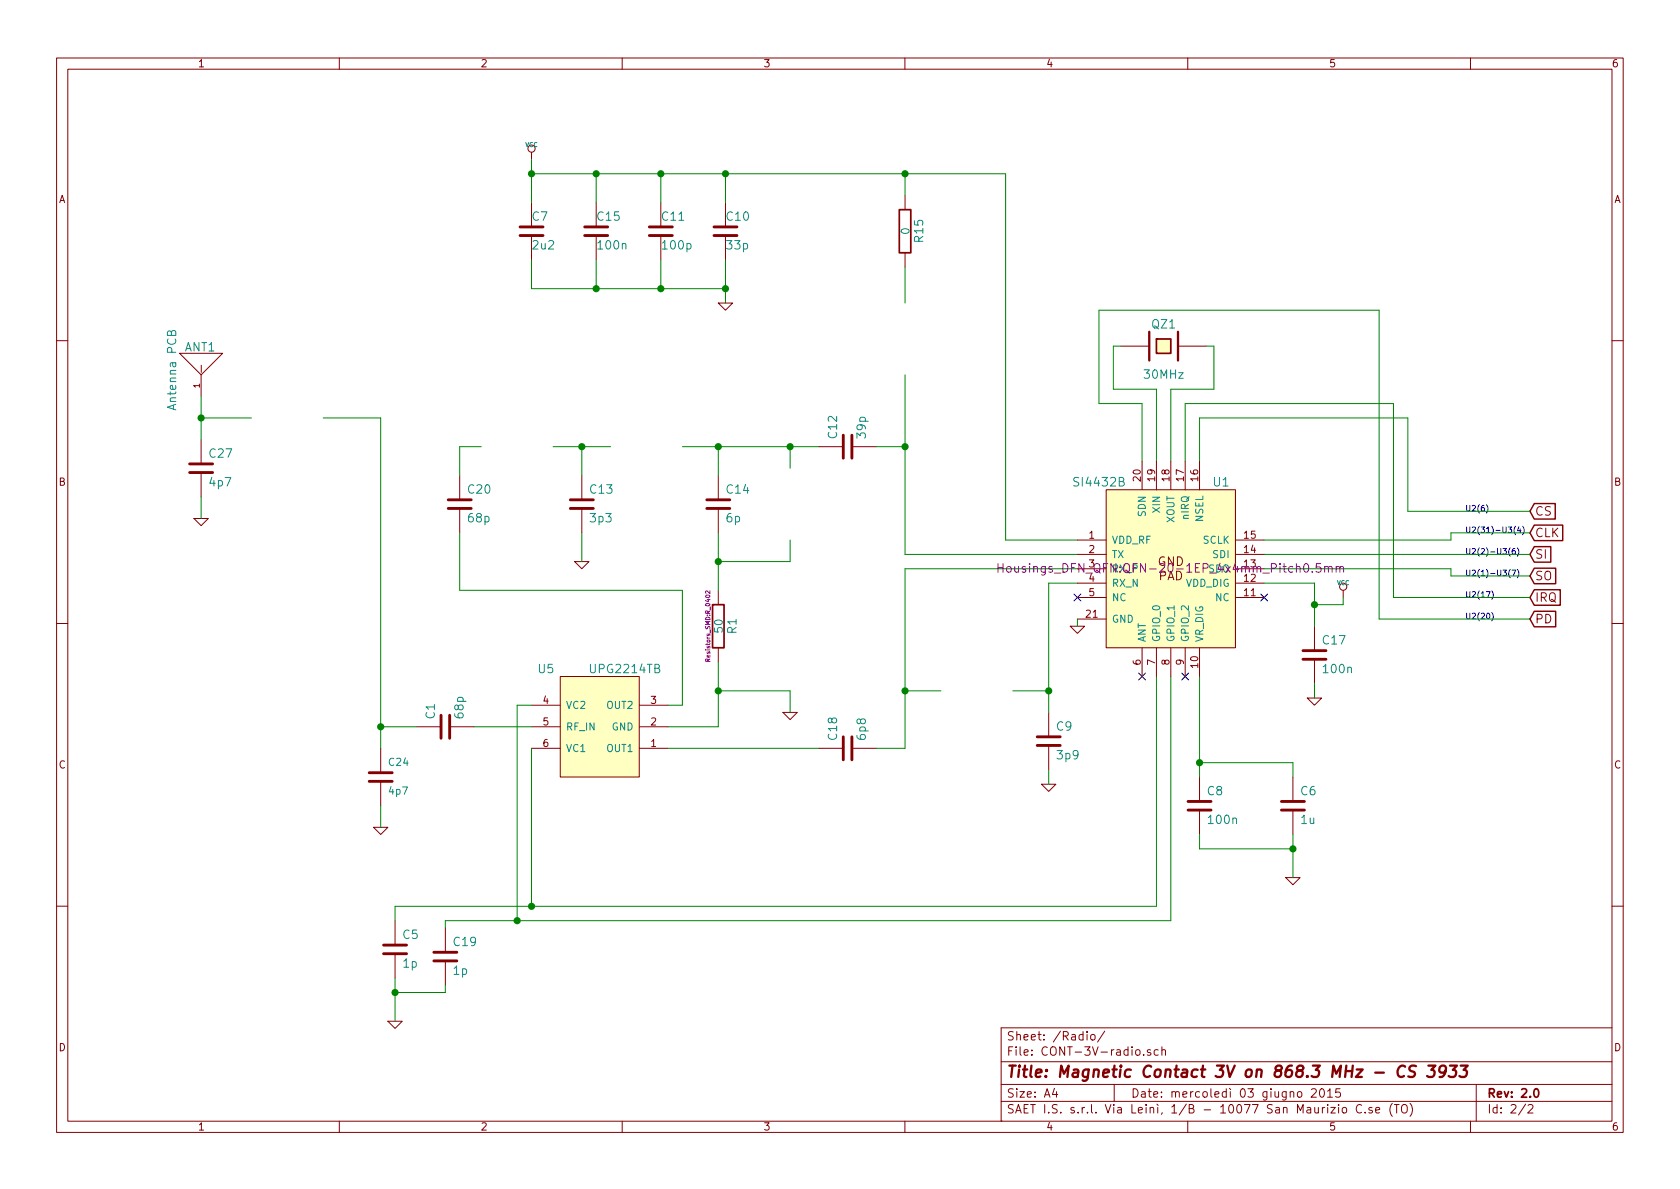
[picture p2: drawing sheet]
<svg xmlns="http://www.w3.org/2000/svg" width="297mm" height="210mm" viewBox="0 0 297 210" stroke-linecap="round" stroke-linejoin="round" font-family="sans-serif">
<g fill="none" stroke="#840000" stroke-width=".18">
<path d="M10 10.3h277v189.9h-277zM12 12.2h273v186.1h-273zM60 10.3v1.9M110 10.3v1.9M160 10.3v1.9M210 10.3v1.9M260 10.3v1.9M94 26.9v1.3M94 35.8v4.3M105.4 35.8v4.3M116.8 35.8v4.3M128.3 35.8v4.3"/>
<path d="M160 34.5v2.6M94 41.7v4.3M105.4 41.7v4.3M116.8 41.7v4.3M127 53.6h2.5l-1.2 1.3zM128.3 41.7v4.3M160 44.7v2.5M10 60.2h2M31.7 62.5h7.7l-3.8 3.8zM35.6 66.3v3.8M35.6 77.7v4.3M144.8 79h4.3"/>
<path d="M150.6 79h4.3M198.1 61.2h5.1M208.3 61.2h5.1M285 60.2h2M34.3 91.7h2.5l-1.2 1.3zM35.6 83.6v4.3M81.3 84.1v4.3M81.3 89.9v4.3M101.6 99.3h2.5l-1.2 1.3zM102.9 84.1v4.3M102.9 89.9v4.3M127 84.1v4.3"/>
<path d="M127 89.9v4.3M190.5 95.5h5.1M190.5 98h5.1M195.6 86.6h22.8v27.9h-22.8zM201.9 81.5v5.1M204.5 81.5v5.1M207 81.5v5.1M209.5 81.5v5.1M212.1 81.5v5.1M218.4 95.5h5.1M218.4 98h5.1M10 110.3h2"/>
<path d="M99.1 119.6h13.9v17.8h-13.9zM127 104.4v2.5M127 114.5v2.6M189.2 110.7h2.6l-1.3 1.3zM190.5 100.6h5.1M190.5 103.1h5.1M190.5 105.7h5.1M190.5 109.5h5.1M201.9 114.5v5.1M204.5 114.5v5.1M207 114.5v5.1M209.5 114.5v5.1"/>
<path d="M212.1 114.5v5.1M218.4 100.6h5.1M218.4 103.1h5.1M218.4 105.7h5.1M232.4 110.7v4.4M232.4 116.6v4.3M237.5 104.4v1.3M285 110.3h2M67.3 132.3v4.3M67.3 138.2v4.3M73.7 128.5h4.3M79.5 128.5h4.3"/>
<path d="M94 132.3h5.1M94 128.5h5.1M94 124.7h5.1M113 132.3h5.1M113 128.5h5.1M113 124.7h5.1M138.4 126h2.6l-1.3 1.2zM144.8 132.3h4.3M150.6 132.3h4.3M184.1 138.7h2.6l-1.3 1.2zM185.4 126v4.3M185.4 131.8v4.3"/>
<path d="M212.1 137.4v4.3M228.6 137.4v4.3M231.1 123.4h2.6l-1.3 1.3zM66 146.3h2.6l-1.3 1.3zM212.1 143.3v4.3M227.3 155.2h2.6l-1.3 1.3zM228.6 143.3v4.3M10 160.2h2M69.8 162.8v4.3M69.8 168.7v4.3M78.7 164.1v4.3M78.7 169.9v4.3"/>
<path d="M285 160.2h2M60 198.3v1.9M68.6 180.6h2.5l-1.3 1.3zM110 198.3v1.9M160 198.3v1.9M177 198.2h.1M177 194.8h108M177 191.8h108M177 187.8h108M186.4 192.5l-.3 1h.9M186.8 193v1M192.2 182.4v.2"/>
<path d="M192.2 182.9v1M192.9 183.1l.2-.2 .4 .2 .1 .5-.1 .2-.4 .1-.2-.1zM195.3 182.3l-1.2 2M197 191.8v3M200.9 185.7l.2-.1 .4 .1 .1 .6-.2 .2-.3 .1-.2-.1zM202.2 186.5v.1M203.4 185.7a.37 .37 0 0 0-.6 .1l.1 .2 .5 .2 .1 .1-.2 .3-.5-.1M204.8 185.7l-.5-.1-.2 .3v.6l.2 .1 .5-.1M205.4 185.7l.2-.1 .4 .1 .1 .9M205.4 185.1v1.5M210 198.3v1.9M231.9 192.7l.2-.2h.4l.2 .5-.9 1h.9"/>
<path d="M233.5 192.7l.2-.2a.81 .81 0 0 1 .5 .6 .81 .81 0 0 1-.2 .8l-.2 .1a.79 .79 0 0 1-.3-1.3zM234.7 193l.5-.5v1.5M234.7 194h.9M235.3 195.8h.8l-.8 1h.8M236.7 195.3v.2M236.7 195.8v1M236.9 192.5h-.7l-.1 .7 .3-.1 .5 .1 .1 .2-.1 .5-.2 .1-.6-.1M237.4 196l.2-.2 .4 .2 .1 .5-.1 .2-.4 .1-.2-.1zM240.7 195.5a.7 .7 0 0 0-.9 .2 .7 .7 0 0 0 .2 .9 .55 .55 0 0 0 .7 .1M241.4 196.7v.1M242.6 195.9a.37 .37 0 0 0-.6 .1l.1 .3 .5 .1 .1 .1-.3 .3-.4-.1M243.2 196.3l.7-.1v-.3l-.4-.1-.3 .2 .1 .7h.6"/>
<path d="M246.2 195.1a1.71 1.71 0 0 0 0 2.3M246.5 195.3h.9M246.9 195.3v1.5M247.9 195.5l.3-.2a.53 .53 0 0 1 .6 .5v.5a.51 .51 0 0 1-.8 .4 1.05 1.05 0 0 1-.1-1.2zM249.3 195.1a1.71 1.71 0 0 1 0 2.3M260 198.3v1.9M261 191.8v6.5M269.7 195.2l-1.2 2M270.2 195.5l.2-.2h.4l.2 .5-.9 1h.9M285 181.8h-108v16.4"/>
<circle cx="94" cy="26.3" r=".63"/>
<circle cx="237.5" cy="103.8" r=".63"/>
</g>
<path d="M159 37.1h2v7.6h-2zM204.5 59.9h2.5v2.6h-2.5zM126 106.9h2v7.6h-2zM271.3 192.7l.3-.2a.81 .81 0 0 1 .5 .6 .81 .81 0 0 1-.2 .8l-.2 .1a.79 .79 0 0 1-.4-1.3z" fill="none" stroke="#840000" stroke-width=".3"/>
<path d="M203.2 58.7v5M208.3 58.7v5M248.4 188.6a.87 .87 0 0 0-1 0 .87 .87 0 0 0-.3 1 .69 .69 0 0 0 .3 .8 .69 .69 0 0 0 .8-.1M250.4 188.5l-.3-.1-.7 .1a.47 .47 0 0 0-.2 .5 .47 .47 0 0 0 .3 .4l.4 .1a.48 .48 0 0 1 .3 .5 .48 .48 0 0 1-.4 .4l-.8-.1M252.6 188.4h1.2l-.7 .8a.48 .48 0 0 1 .6 .4l-.1 .5-.2 .2-.8 .1-.3-.1M255.6 189.3l-.1 .2a.65 .65 0 0 1-1 0v-.7a.66 .66 0 0 1 1-.3l.1 .1a1.5 1.5 0 0 1-.7 1.8h-.4M256.4 188.4h1.2l-.7 .8a.48 .48 0 0 1 .6 .4l-.1 .5-.2 .2-.8 .1-.3-.1M258.3 188.4h1.2l-.7 .8a.48 .48 0 0 1 .6 .4l-.1 .5-.2 .2-.8 .1-.3-.1" fill="none" stroke="#840000" stroke-width=".41"/>
<path d="M271.3 89h3.7v2.8h-3.7l-.8-1.4zM271.3 92.9h5v2.7h-5l-.8-1.4zM271.3 96.7h2.9v2.7h-2.9l-.8-1.4zM271.3 100.5h3.8v2.7h-3.8l-.8-1.4zM271.3 104.3h4.6v2.7h-4.6l-.8-1.3zM271.3 108.1h3.8v2.7h-3.8l-.8-1.3z" fill="none" stroke="#840000" stroke-width=".25"/>
<path d="M189.9 105l1.2 1.3M191.1 105l-1.2 1.3M201.3 119l1.2 1.2M202.5 119l-1.2 1.2M208.9 119l1.3 1.2M210.2 119l-1.3 1.2M222.9 105l1.2 1.3M224.1 105l-1.2 1.3" fill="none" stroke="#000084" stroke-width=".18"/>
<g fill="none" stroke="#840000" stroke-width=".51">
<path d="M91.9 41.7h4.1M91.9 40.1h4.1M103.4 41.7h4M103.4 40.1h4M114.8 41.7h4.1M114.8 40.1h4.1M126.2 41.7h4.1M126.2 40.1h4.1M149.1 77v4M150.6 77v4M33.5 83.6h4.1M33.5 82h4.1"/>
<path d="M79.2 89.9h4.1M79.2 88.4h4.1M100.8 89.9h4.1M100.8 88.4h4.1M125 89.9h4M125 88.4h4M230.4 116.6h4M230.4 115.1h4M65.3 138.2h4M65.3 136.6h4M78 126.5v4.1M79.5 126.5v4.1"/>
<path d="M149.1 130.3v4.1M150.6 130.3v4.1M183.4 131.8h4.1M183.4 130.3h4.1M210.1 143.3h4M210.1 141.7h4M226.6 143.3h4M226.6 141.7h4M67.8 168.7h4.1M67.8 167.1h4.1M76.7 169.9h4.1M76.7 168.4h4.1"/>
</g>
<g fill="#ffffc2" stroke="#ffffc2" stroke-width=".18">
<path d="M204.5 59.9h2.5v2.6h-2.5z"/>
<path d="M99.1 119.6h13.9v17.8h-13.9z"/>
<path d="M195.6 86.6h22.8v27.9h-22.8z"/>
</g>
<g fill="none" stroke="#840084" stroke-width=".18">
<path d="M176.5 99.7v1.5M177.3 99.7v1.5M233.5 99.7h-.7l-.1 .7 .2-.2 .5 .1 .2 .2v.4l-.3 .3h-.4l-.2-.2M125.1 117v-.4h-.3v.4h.7M125.5 104.5v.5l-.5-.5-.2 .1v.3M176.5 100.4h.8M178.1 100.3l.2-.1 .4 .1 .1 .6-.2 .2-.3 .1-.2-.2zM234.2 100.3l.1-.1a.36 .36 0 0 1 .6 .2v.8M234.2 100.2v1M234.9 100.4a.35 .35 0 0 1 .3-.2 .35 .35 0 0 1 .3 .2v.8M236.2 100.3l.1-.1a.36 .36 0 0 1 .6 .2v.8M236.2 100.2v1"/>
<path d="M236.9 100.4a.35 .35 0 0 1 .3-.2 .35 .35 0 0 1 .4 .2v.8"/>
</g>
<g fill="none" stroke="#0000c2" stroke-width=".18">
<path d="M262.8 89.2a1.13 1.13 0 0 1 0 1.5M267 96.9a1.13 1.13 0 0 0 0 1.5M267.8 97l-.4 .2v.6l.2 .2 .3-.1-.1-.5h-.2l-.2 .2M268 93.1a1.13 1.13 0 0 0 0 1.5M268.3 96.9a1.13 1.13 0 0 1 0 1.5M268.6 93.1l-.3 .7h.6M268.8 93.5v.7M269.2 93.1a1.13 1.13 0 0 1 0 1.5M263.8 104.5a1.13 1.13 0 0 1 0 1.5M263.8 108.3a1.13 1.13 0 0 1 0 1.5M267 100.7a1.13 1.13 0 0 0 0 1.5M267.3 100.8h.7l-.4 1"/>
<path d="M268.3 100.7a1.13 1.13 0 0 1 0 1.5"/>
</g>
<path d="M30.3 58.8a.4 .4 0 0 1 .4-.4 .4 .4 0 0 1 .4 .3v.6h-1.5v-.5l.1-.2h.5l.1 .2v.5" fill="none" stroke="#008484" stroke-width=".18"/>
<g fill="none" stroke="#008400" stroke-width=".18">
<path d="M94 30.7h83.8v64.8h12.7M94 28.2v7.6M105.4 30.7v5.1M116.8 30.7v5.1M128.3 30.7v5.1M160 30.7v3.8M94 46v5h34.3M105.4 46v5M116.8 46v5M128.3 46v7.6M160 47.2v6.4M35.6 73.9h8.8"/>
<path d="M35.6 70.1v7.6M57.1 73.9h10.2v58.4M85.1 79h-3.8v5.1M97.8 79h10.1M102.9 79v5.1M120.6 79h24.2M127 79v5.1M139.7 79v3.8M154.9 79h5.1M160 66.3v31.7h30.5M198.1 61.2h-1.3v7.6h7.7v12.7M213.4 61.2h1.2v7.6h-7.6v12.7"/>
<path d="M35.6 87.9v3.8M81.3 94.2v10.2h39.3v20.3h-2.5M102.9 94.2v5.1M127 94.2v10.2M139.7 95.5v3.8h-12.7M201.9 81.5v-10.1h-7.6v-16.5h49.5v54.6h26.7M209.5 81.5v-10.1h36.9v34.3h24.1M212.1 81.5v-7.6h36.8v16.5h21.6M223.5 98h47M270.5 94.2h-14v1.3h-33M127 117.1v11.4h-8.9M190.5 100.6h-30.5v31.7h-5.1"/>
<path d="M190.5 103.1h-5.1v22.9M190.5 109.5v1.2M204.5 119.6v40.7h-134.7v2.5M207 119.6v43.2h-128.3v1.3M212.1 119.6v17.8M223.5 100.6h33v1.2h14M223.5 103.1h8.9v7.6M237.5 105.7v1.2h-5.1M67.3 128.5h6.4M83.8 128.5h10.2M94 132.3v28M94 124.7h-2.6v38.1"/>
<path d="M118.1 132.3h26.7M127 122.2h12.7v3.8M160 122.2h6.4M179.1 122.2h6.3M185.4 136.1v2.6M212.1 134.9h16.5v2.5M232.4 120.9v2.5M67.3 142.5v3.8M212.1 147.6v2.5h16.5M228.6 147.6v7.6M69.8 173v7.6M78.7 174.2v1.3h-8.9"/>
</g>
<g fill="#008400" stroke="#008400" stroke-width=".25">
<circle cx="232.4" cy="106.9" r=".51"/>
<circle cx="228.6" cy="150.1" r=".51"/>
<circle cx="212.1" cy="134.9" r=".51"/>
<circle cx="94" cy="30.7" r=".51"/>
<circle cx="105.4" cy="30.7" r=".51"/>
<circle cx="116.8" cy="30.7" r=".51"/>
<circle cx="128.3" cy="30.7" r=".51"/>
<circle cx="116.8" cy="51" r=".51"/>
<circle cx="105.4" cy="51" r=".51"/>
<circle cx="128.3" cy="51" r=".51"/>
<circle cx="160" cy="30.7" r=".51"/>
<circle cx="160" cy="122.2" r=".51"/>
<circle cx="160" cy="79" r=".51"/>
<circle cx="139.7" cy="79" r=".51"/>
<circle cx="127" cy="99.3" r=".51"/>
<circle cx="127" cy="122.2" r=".51"/>
<circle cx="127" cy="79" r=".51"/>
<circle cx="102.9" cy="79" r=".51"/>
<circle cx="94" cy="160.3" r=".51"/>
<circle cx="91.4" cy="162.8" r=".51"/>
<circle cx="69.9" cy="175.5" r=".51"/>
<circle cx="35.6" cy="73.9" r=".51"/>
<circle cx="67.3" cy="128.5" r=".51"/>
<circle cx="185.4" cy="122.2" r=".51"/>
</g>
<text font-size="2.8" fill="#840000" x="178" y="190.5">Title: Magnetic Contact 3V on 868.3 MHz - CS 3933</text>
<g font-size="2.1" fill="#008484">
<text x="94.1" y="39">C7</text>
<text x="105.7" y="39">C15</text>
<text x="117.1" y="39">C11</text>
<text x="128.5" y="39">C10</text>
<text x="94.3" y="44.1">2u2</text>
<text x="105.8" y="44.1">100n</text>
<text x="117.3" y="44.1">100p</text>
<text x="128.5" y="44.1">33p</text>
<text x="163.2" y="42.8" transform="rotate(-90 163.2 42.8)">R15</text>
<text x="203.7" y="58.1">QZ1</text>
<text x="32.7" y="62.1">ANT1</text>
<text x="202.4" y="67">30MHz</text>
<text x="31.2" y="72.1" transform="rotate(-90 31.2 72.1)">Antenna PCB</text>
<text x="148" y="77.4" transform="rotate(-90 148 77.4)">C12</text>
<text x="153.1" y="77.4" transform="rotate(-90 153.1 77.4)">39p</text>
<text x="37.1" y="80.9">C27</text>
<text x="37.1" y="86">4p7</text>
<text x="82.8" y="87.3">C20</text>
<text x="104.4" y="87.3">C13</text>
<text x="128.5" y="87.3">C14</text>
<text x="190.2" y="86">SI4432B</text>
<text x="214.6" y="86">U1</text>
<text x="82.8" y="92.4">68p</text>
<text x="104.4" y="92.4">3p3</text>
<text x="128.4" y="92.4">6p</text>
<text x="130.2" y="112" transform="rotate(-90 130.2 112)">R1</text>
<text x="233.9" y="114">C17</text>
<text x="95.2" y="119">U5</text>
<text x="104.5" y="119">UPG2214TB</text>
<text x="234.1" y="119">100n</text>
<text x="76.9" y="127.1" transform="rotate(-90 76.9 127.1)">C1</text>
<text x="82" y="126.9" transform="rotate(-90 82 126.9)">68p</text>
<text x="148" y="130.8" transform="rotate(-90 148 130.8)">C18</text>
<text x="153.1" y="130.8" transform="rotate(-90 153.1 130.8)">6p8</text>
<text x="186.8" y="129.2">C9</text>
<text x="187" y="134.3">3p9</text>
<text x="213.5" y="140.6">C8</text>
<text x="230" y="140.6">C6</text>
<text x="213.8" y="145.7">100n</text>
<text x="230" y="145.7">1u</text>
<text x="71.2" y="166">C5</text>
<text x="80.3" y="167.3">C19</text>
<text x="71.3" y="171.1">1p</text>
<text x="80.2" y="172.4">1p</text>
</g>
<g font-size="2.1" fill="#840000">
<text x="271.4" y="91.2">CS</text>
<text x="271.4" y="95">CLK</text>
<text x="204.6" y="100.1">GND</text>
<text x="271.4" y="98.8">SI</text>
<text x="271.4" y="102.6">SO</text>
<text x="271.4" y="106.4">IRQ</text>
<text x="271.4" y="110.2">PD</text>
<text x="178" y="184">Sheet: /Radio/</text>
<text x="178" y="186.7">File: CONT-3V-radio.sch</text>
<text x="178" y="196.9">SAET I.S. s.r.l. Via Leinì, 1/B - 10077 San Maurizio C.se (TO)</text>
<text x="178" y="194.1">Size: A4</text>
<text x="200" y="194.1">Date: mercoledì 03 giugno 2015</text>
<text x="263" y="194.1">Rev: 2.0</text>
<text x="263" y="196.9">Id: 2/2</text>
</g>
<g font-size="2.1" fill="#840084">
<text x="179.3" y="101.3">Housings_DFN_QFN:QFN-20-1EP_4x4mm_Pitch0.5mm</text>
<text x="204.8" y="102.6">PAD</text>
</g>
<g font-size="1.9" fill="#008484">
<text x="160.8" y="41.4" transform="rotate(-90 160.8 41.4)">0</text>
<text x="127.8" y="111.8" transform="rotate(-90 127.8 111.8)">50</text>
</g>
<g font-size="1.8" fill="#840000">
<text x="35" y="11.9">1</text>
<text x="85" y="11.9">2</text>
<text x="135" y="11.9">3</text>
<text x="185" y="11.9">4</text>
<text x="235" y="11.9">5</text>
<text x="285" y="11.9">6</text>
<text x="10.4" y="35.9">A</text>
<text x="285.4" y="35.9">A</text>
<text x="10.4" y="85.9">B</text>
<text x="201.7" y="85" transform="rotate(-90 201.7 85)">20</text>
<text x="204.2" y="85" transform="rotate(-90 204.2 85)">19</text>
<text x="206.8" y="85" transform="rotate(-90 206.8 85)">18</text>
<text x="209.3" y="85" transform="rotate(-90 209.3 85)">17</text>
<text x="211.8" y="85" transform="rotate(-90 211.8 85)">16</text>
<text x="285.4" y="85.9">B</text>
<text x="192.6" y="95.2">1</text>
<text x="220" y="95.2">15</text>
<text x="192.6" y="97.8">2</text>
<text x="192.6" y="100.3">3</text>
<text x="220" y="100.3">13</text>
<text x="220" y="97.8">14</text>
<text x="192.6" y="105.4">5</text>
<text x="220" y="105.4">11</text>
<text x="220" y="102.9">12</text>
<text x="192.1" y="109.2">21</text>
<text x="201.7" y="117.6" transform="rotate(-90 201.7 117.6)">6</text>
<text x="204.2" y="117.6" transform="rotate(-90 204.2 117.6)">7</text>
<text x="206.8" y="117.6" transform="rotate(-90 206.8 117.6)">8</text>
<text x="209.3" y="117.6" transform="rotate(-90 209.3 117.6)">9</text>
<text x="211.8" y="118.1" transform="rotate(-90 211.8 118.1)">10</text>
<text x="96" y="124.5">4</text>
<text x="115.1" y="124.5">3</text>
<text x="96" y="128.3">5</text>
<text x="115.1" y="128.3">2</text>
<text x="10.4" y="135.9">C</text>
<text x="96" y="132.1">6</text>
<text x="115.1" y="132.1">1</text>
<text x="285.4" y="135.9">C</text>
<text x="10.4" y="185.9">D</text>
<text x="285.4" y="185.9">D</text>
<text x="35" y="199.9">1</text>
<text x="85" y="199.9">2</text>
<text x="135" y="199.9">3</text>
<text x="185" y="199.9">4</text>
<text x="235" y="199.9">5</text>
<text x="285" y="199.9">6</text>
</g>
<g font-size="1.8" fill="#008484">
<text x="202.6" y="91.4" transform="rotate(-90 202.6 91.4)">SDN</text>
<text x="205.1" y="90.6" transform="rotate(-90 205.1 90.6)">XIN</text>
<text x="207.6" y="92.5" transform="rotate(-90 207.6 92.5)">XOUT</text>
<text x="210.2" y="91.8" transform="rotate(-90 210.2 91.8)">nIRQ</text>
<text x="212.7" y="92.3" transform="rotate(-90 212.7 92.3)">NSEL</text>
<text x="196.6" y="96.1">VDD_RF</text>
<text x="196.6" y="98.7">TX</text>
<text x="212.6" y="96.1">SCLK</text>
<text x="214.5" y="98.7">SDI</text>
<text x="196.6" y="103.8">RX_N</text>
<text x="196.6" y="106.3">NC</text>
<text x="209.5" y="103.8">VDD_DIG</text>
<text x="214.9" y="106.3">NC</text>
<text x="196.6" y="110.1">GND</text>
<text x="202.6" y="113.5" transform="rotate(-90 202.6 113.5)">ANT</text>
<text x="205.1" y="113.5" transform="rotate(-90 205.1 113.5)">GPIO_0</text>
<text x="207.6" y="113.5" transform="rotate(-90 207.6 113.5)">GPIO_1</text>
<text x="210.2" y="113.5" transform="rotate(-90 210.2 113.5)">GPIO_2</text>
<text x="212.7" y="113.5" transform="rotate(-90 212.7 113.5)">VR_DIG</text>
<text x="100.1" y="125.3">VC2</text>
<text x="107.3" y="125.3">OUT2</text>
<text x="100.1" y="129.2">RF_IN</text>
<text x="108.1" y="129.2">GND</text>
<text x="68.8" y="135.4">C24</text>
<text x="100.1" y="133">VC1</text>
<text x="107.3" y="133">OUT1</text>
<text x="68.9" y="140.5">4p7</text>
</g>
<g font-size="1.8" fill="#840084">
<text x="196.6" y="101.2">RX_P</text>
<text x="213.6" y="101.2">SDO</text>
<text x="192.6" y="102.9">4</text>
</g>
<text font-size="1.4" fill="#840000" x="35.3" y="68.6" transform="rotate(-90 35.3 68.6)">1</text>
<g font-size="1.4" fill="#0000c2">
<text x="259.1" y="90.4">U2(6)</text>
<text x="259.1" y="94.2">U2(31)-U3(4)</text>
<text x="259.1" y="98">U2(2)-U3(6)</text>
<text x="259.1" y="101.8">U2(1)-U3(7)</text>
<text x="259.1" y="105.7">U2(17)</text>
<text x="259.1" y="109.5">U2(20)</text>
</g>
<text font-size="1.2" fill="#840000" x="35.4" y="65.6">|</text>
<g font-size="1.1" fill="#008484">
<text x="92.9" y="26">VCC</text>
<text x="236.4" y="103.4">VCC</text>
</g>
<text font-size="1.1" fill="#840084" x="125.6" y="116.7" transform="rotate(-90 125.6 116.7)">Resistors_SMD:R_0402</text>
</svg>
